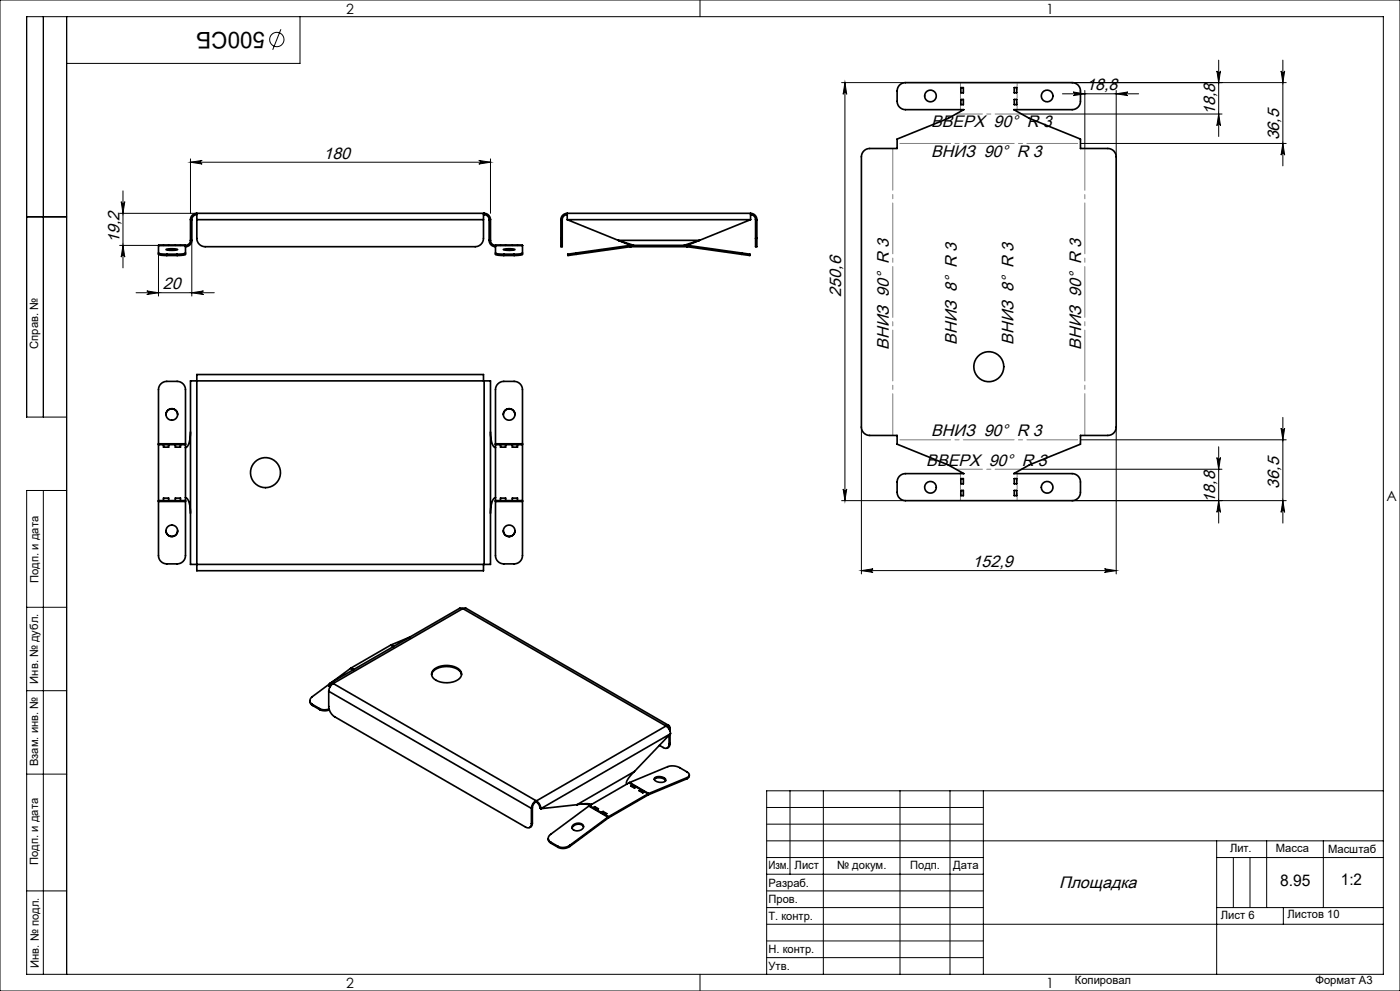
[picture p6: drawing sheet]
<svg xmlns="http://www.w3.org/2000/svg" width="420mm" height="297mm" viewBox="0 0 420 297" stroke-linecap="round" stroke-linejoin="round" font-family="sans-serif">
<g fill="none" stroke="#000" stroke-width=".3">
<path d="M0 0h420v297h-420zM13 5v120M20 5v287M84.3 8.8l-2.5 6.1M90 5v14h-70M210 0v5M365.6 18v22.9M384.9 18v31.7M252.5 24.8h19.1M253.5 24.8l.5 3.5a.54 .54 0 0 0-.5-.6 .54 .54 0 0 0-.6 .6zM253.5 24.8v125.2M306.5 34.2h60.1"/>
<path d="M318.7 28.1h22.9M321.6 24.8h64.3M321.9 27.6l3.5 .5-3.5 .6a.54 .54 0 0 0 .6-.6 .54 .54 0 0 0-.6-.5zM325.4 27.1v17.4M334.9 28.1l3.5-.5a.54 .54 0 0 0-.6 .5 .54 .54 0 0 0 .6 .6zM334.9 27.1v19.9M365.1 21.3a.54 .54 0 0 0 .5 .5 .54 .54 0 0 0 .5-.5l-.5 3.5zM365.6 34.2l.5 3.5a.54 .54 0 0 0-.5-.5 .54 .54 0 0 0-.5 .5zM384.3 21.3a.54 .54 0 0 0 .6 .5 .54 .54 0 0 0 .5-.5l-.5 3.5zM36.9 57.2v23.1M57.1 48.6l3.5-.5a.54 .54 0 0 0-.5 .5 .54 .54 0 0 0 .5 .6zM57.1 47.6v16.3"/>
<path d="M57.1 48.6h90M143.6 48.1l3.5 .5-3.5 .6a.54 .54 0 0 0 .6-.6 .54 .54 0 0 0-.6-.5zM147.1 47.6v16.3M324.1 43h61.8M384.9 43l.5 3.5a.54 .54 0 0 0-.5-.5 .54 .54 0 0 0-.6 .5zM8 65h12M35.9 63.9h23.1M35.9 73.6h11.6M36.4 60.4a.54 .54 0 0 0 .5 .5 .54 .54 0 0 0 .5-.5l-.5 3.5zM36.9 73.6l.5 3.5a.54 .54 0 0 0-.5-.6 .54 .54 0 0 0-.5 .6zM47.5 76.2v12.5M57.5 72v16.7"/>
<path d="M40.8 87.7h23.5M44 87.2l3.5 .5-3.5 .6a.54 .54 0 0 0 .6-.6 .54 .54 0 0 0-.6-.5zM57.5 87.7l3.5-.5a.54 .54 0 0 0-.5 .5 .54 .54 0 0 0 .5 .6zM20 125h-12v-120h407v287h-407v-145h12M258.4 128v44M324.1 131.8h61.8M334.9 128v44M365.1 137.1a.54 .54 0 0 0 .5 .5 .54 .54 0 0 0 .5-.5l-.5 3.5zM365.6 133.9v22.9M384.3 128.3a.54 .54 0 0 0 .6 .5 .54 .54 0 0 0 .5-.5l-.5 3.5zM384.9 125.1v31.7M13 147v145"/>
<path d="M252.5 150h19.1M252.9 146.5a.54 .54 0 0 0 .6 .6 .54 .54 0 0 0 .5-.6l-.5 3.5zM306.5 140.6h60.1M321.6 150h64.3M365.6 150l.5 3.5a.54 .54 0 0 0-.5-.5 .54 .54 0 0 0-.5 .5zM384.9 150l.5 3.5a.54 .54 0 0 0-.5-.5 .54 .54 0 0 0-.6 .5zM258.4 171h76.5M258.4 171l3.5-.5a.54 .54 0 0 0-.5 .5 .54 .54 0 0 0 .5 .6zM331.4 170.5l3.5 .5-3.5 .6a.54 .54 0 0 0 .5-.6 .54 .54 0 0 0-.5-.5zM8 182h12M8 207h12M8 232h12"/>
<path d="M237 237v25M247 237v55M270 237v55M285 237v55M295 237v55M415 237h-185v55M230 257h65M230 242h65M230 247h65M230 252h185M365 252v40M365 257h50"/>
<path d="M370 257v15M375 257v15M380 252v20M397 252v20M8 267h12M230 262h65M230 267h65M230 272h65M230 277h185M365 272h50M385 272v5M210 292v5"/>
<path d="M230 282h65M230 287h65"/>
<circle cx="83" cy="11.8" r="2.15"/>
</g>
<path d="M325.4 44.5v86M267.8 130.5v-86" fill="none" stroke="#808080" stroke-width=".3" stroke-dasharray="15.2 1.3 1.3 1.3" stroke-dashoffset="2.7"/>
<path d="M286.8 34.2h19.7M306.5 140.6h-19.7" fill="none" stroke="#808080" stroke-width=".3" stroke-dasharray="15.2 1.3 1.3 1.3" stroke-dashoffset="7.3"/>
<path d="M269.1 43h55M324.1 131.8h-55" fill="none" stroke="#808080" stroke-width=".3" stroke-dasharray="15.2 1.3 1.3 1.3" stroke-dashoffset="-.8"/>
<path d="M288.1 32.9v-8.1M305.1 24.8v8.1M288.1 150v-8.1M305.1 141.9v8.1" fill="none" stroke="#808080" stroke-width=".3" stroke-dasharray="15.2 1.3 1.3 1.3" stroke-dashoffset="13.1"/>
<g fill="#000">
<path d="M143.6 48.1l3.5 .5-3.5 .6a.54 .54 0 0 0 .6-.6 .54 .54 0 0 0-.6-.5zM57.1 48.6l3.5-.5a.54 .54 0 0 0-.5 .5 .54 .54 0 0 0 .5 .6z"/>
<path d="M384.9 43l.5 3.5a.54 .54 0 0 0-.5-.5 .54 .54 0 0 0-.6 .5zM384.3 21.3a.54 .54 0 0 0 .6 .5 .54 .54 0 0 0 .5-.5l-.5 3.5zM365.6 34.2l.5 3.5a.54 .54 0 0 0-.5-.5 .54 .54 0 0 0-.5 .5zM365.1 21.3a.54 .54 0 0 0 .5 .5 .54 .54 0 0 0 .5-.5l-.5 3.5z"/>
<path d="M36.4 60.4a.54 .54 0 0 0 .5 .5 .54 .54 0 0 0 .5-.5l-.5 3.5zM36.9 73.6l.5 3.5a.54 .54 0 0 0-.5-.6 .54 .54 0 0 0-.5 .6zM253.5 24.8l.5 3.5a.54 .54 0 0 0-.5-.6 .54 .54 0 0 0-.6 .6zM252.9 146.5a.54 .54 0 0 0 .6 .6 .54 .54 0 0 0 .5-.6l-.5 3.5zM384.3 128.3a.54 .54 0 0 0 .6 .5 .54 .54 0 0 0 .5-.5l-.5 3.5zM384.9 150l.5 3.5a.54 .54 0 0 0-.5-.5 .54 .54 0 0 0-.6 .5zM365.1 137.1a.54 .54 0 0 0 .5 .5 .54 .54 0 0 0 .5-.5l-.5 3.5zM365.6 150l.5 3.5a.54 .54 0 0 0-.5-.5 .54 .54 0 0 0-.5 .5z"/>
<path d="M44 87.2l3.5 .5-3.5 .6a.54 .54 0 0 0 .6-.6 .54 .54 0 0 0-.6-.5zM57.5 87.7l3.5-.5a.54 .54 0 0 0-.5 .5 .54 .54 0 0 0 .5 .6zM258.4 171l3.5-.5a.54 .54 0 0 0-.5 .5 .54 .54 0 0 0 .5 .6zM331.4 170.5l3.5 .5-3.5 .6a.54 .54 0 0 0 .5-.6 .54 .54 0 0 0-.5-.5zM321.9 27.6l3.5 .5-3.5 .6a.54 .54 0 0 0 .6-.6 .54 .54 0 0 0-.6-.5zM334.9 28.1l3.5-.5a.54 .54 0 0 0-.6 .5 .54 .54 0 0 0 .6 .6z"/>
</g>
<g fill="none" stroke="#000" stroke-width=".5">
<path d="M269.9 25.5l.8-.5 .9-.2h50a2.5 2.5 0 0 1 2.5 2.5v3.1a2.5 2.5 0 0 1-2.5 2.5h-17.5l4.7 2.6 15.3 6.2v2.8h8.3a2.5 2.5 0 0 1 2.5 2.5v81a2.5 2.5 0 0 1-2.5 2.5h-8.3v2.6l-15.3 6.2-4.7 2.6h17.5a2.5 2.5 0 0 1 2.5 2.5v3.1a2.5 2.5 0 0 1-2.5 2.5h-50a2.5 2.5 0 0 1-2.5-2.5v-3.1a2.5 2.5 0 0 1 2.5-2.5h17.5l-4.7-2.6-15.3-6.2v-2.6h-8.2a2.5 2.5 0 0 1-2.5-2.5v-81a2.5 2.5 0 0 1 2.5-2.5h8.2v-2.8l15.3-6.2 4.7-2.6h-17.5a2.5 2.5 0 0 1-2.5-2.5l.1-3.6zM288.3 26.3h.7v1.5h-.7zM288.3 29.8h.7v1.6h-.7zM304.3 26.3h.7v1.5h-.7zM304.3 29.8h.7v1.6h-.7zM47.5 75.8l2.5 .4M47.5 73.6l.1 2.7 2.4 .3M47.5 73.6h8.1M49.8 74.7l1.7-.2 1.8 .3-2 .2zM50 76.2v.4M50 76.2h3.1M50 76.6h3.1"/>
<path d="M50.5 75h2.1M53.1 76.2v.4M55.6 75.8l-2.5 .4M55.6 73.6v2.7l-2.5 .3M55.6 73.5l-8.1 .1M55.6 73.5v.1M57.1 72a1.5 1.5 0 0 1-1.5 1.5M57.1 65.8h.4M57.1 72h.4M57.1 65.8v6.2M57.5 72a1.9 1.9 0 0 1-1.9 1.9M57.5 65.8v6.2"/>
<path d="M59 65.8v5.6a2.5 2.5 0 0 0 2.5 2.5h81a2.5 2.5 0 0 0 2.5-2.5v-5.6M59 63.9v1.9M59 64.3a1.5 1.5 0 0 0-1.5 1.5M59 63.9a1.9 1.9 0 0 0-1.9 1.9M59 65.8h86M59 63.9h86.2M145 63.9v1.9M145 64.3h.2M145.2 64.3a1.5 1.5 0 0 1 1.5 1.5M145.2 63.9a1.9 1.9 0 0 1 1.9 1.9M145.2 63.9v.4M146.7 72a1.9 1.9 0 0 0 1.9 1.9"/>
<path d="M146.7 65.8h.4M146.7 72h.4M146.7 65.8v6.2M147.1 72a1.5 1.5 0 0 0 1.5 1.5M147.1 65.8v6.2M148.6 75.8l2.5 .4M148.6 73.6l.1 2.7 2.4 .3M148.6 73.5v.1M148.6 73.5l8.1 .1M148.6 73.6h8.1M151 74.8l1.5-.3 2 .3-1.8 .2zM151.1 76.2h3.1"/>
<path d="M151.1 76.6h3.1M151.1 76.2v.4M151.7 75h2.1M154.2 76.2v.4M156.7 75.8l-2.5 .4M156.7 73.6v2.7l-2.5 .3M168.3 71.4v2.5h.4v-2.5M168.3 65.8h.4M168.3 71.4h.4M168.3 65.8v5.6M168.7 65.8v5.6M170.2 63.9v1.9"/>
<path d="M170.2 64.3a1.5 1.5 0 0 0-1.5 1.5M170.2 63.9a1.9 1.9 0 0 0-1.9 1.9M170.2 65.8h55M170.2 63.9h55M170.2 65.8l15.3 6.2M172.8 75.8l-2.5 .4 .1 .4 2.4-.4M172.8 75.8v.4M185.5 72l3.7 1.5M185.5 72l4.7 1.5M185.5 72h24.4M189 73.6l.1 .3M189 73.6l-16.2 2.2"/>
<path d="M189.1 73.9l-16.3 2.3M189.3 73.5l-.3 .1M189.3 73.9h-.2M189.3 73.9h16.7M189.3 73.5h16.7M189.3 73.5v.4M206 73.5l.3 .1M206 73.9h.3M206 73.5v.4M206.3 73.9l16.2 2.3M206.3 73.6v.3M206.3 73.6l16.2 2.2"/>
<path d="M209.9 72l-3.8 1.5M209.9 72l-4.7 1.5M222.5 75.8l2.5 .4v.4l-2.5-.4M222.5 75.8v.4M225.2 63.9v1.9M225.2 63.9a1.9 1.9 0 0 1 1.9 1.9M225.2 64.3a1.5 1.5 0 0 1 1.5 1.5M225.2 65.8l-15.3 6.2M226.7 71.4v2.5h.4v-2.5M226.7 65.8h.4M226.7 71.4h.4M226.7 65.8v5.6"/>
<path d="M227.1 65.8v5.6M59 114.1v-1.9h86v1.9M59 114.1h-1.9v55h1.9M59 114.1v55M59 114.1h86.2M145.2 114.1h1.9v55h-1.9M145.2 114.1v55M47.5 133v.3M47.5 133v-16.2a2.49 2.49 0 0 1 2.5-2.5h3.1a2.49 2.49 0 0 1 2.5 2.5v16.2M47.5 133.3v16.7M47.5 133.3h8.1M47.5 133h8.1"/>
<path d="M49 133.3v.7h1.6v-.7M49.8 124.3a1.75 1.75 0 0 1 1.7-1.8 1.75 1.75 0 0 1 1.8 1.8M52.6 133.3v.7h1.5v-.7M55.6 133v.3M55.6 133.3v16.7M57.1 129.5a6.3 6.3 0 0 1-1.2 4.6h-.3M147.1 129.5a6.3 6.3 0 0 0 1.3 4.6h.2M148.6 133v.3M148.6 133v-16.2a2.49 2.49 0 0 1 2.5-2.5h3.1a2.49 2.49 0 0 1 2.5 2.5v16.2M148.6 133.3v16.7M148.6 133.3h8.1M148.6 133h8.1"/>
<path d="M150.1 133.3v.7h1.6v-.7M151 124.3a1.75 1.75 0 0 1 1.7-1.8 1.75 1.75 0 0 1 1.8 1.8M153.7 133.3v.7h1.5v-.7M156.7 133v.3M156.7 133.3v16.7M47.5 150v.3M47.5 150.3v16.2a2.49 2.49 0 0 0 2.5 2.5h3.1a2.49 2.49 0 0 0 2.5-2.5v-16.2M47.5 150h8.1M47.5 150.3h8.1M49 150v-.7h1.6v.7M49.8 159a1.75 1.75 0 0 0 1.7 1.8 1.75 1.75 0 0 0 1.8-1.8M52.6 150v-.7h1.5v.7"/>
<path d="M55.6 149.1a4 4 0 0 1 1.5 3.9v.8M55.6 150v.3M148.6 149.1l-.2 .1a6.3 6.3 0 0 0-1.3 4.6M148.6 150v.3M148.6 150.3v16.2a2.49 2.49 0 0 0 2.5 2.5h3.1a2.49 2.49 0 0 0 2.5-2.5v-16.2M148.6 150h8.1M148.6 150.3h8.1M150.1 150v-.7h1.6v.7M151 159a1.75 1.75 0 0 0 1.7 1.8 1.75 1.75 0 0 0 1.8-1.8M153.7 150v-.7h1.5v.7M156.7 150v.3M288.3 143.4h.7v1.6h-.7z"/>
<path d="M288.3 147h.7v1.5h-.7zM304.3 143.4h.7v1.6h-.7zM304.3 147h.7v1.5h-.7zM59 169.1v1.9h86v-1.9M59 169.1h86.2M117.2 193.3l.8 .5M117.2 193.3l-11.9 6.9M117.4 193.2l-.2 .1M117.4 193.2l.8 .5M122.9 191l-5.5 2.2M138.9 182.4l.9-.1 60.8 35.1M138.9 182.4l-1-.1-38.9 22.5"/>
<path d="M138.9 182.4l60.9 35.2M138.9 182.4l-38.9 22.4M93 210.1l.2 .8 .5 .5M93.7 211.1l2.2 1.3M93.7 211.1v.3M93.7 211.4l2.2 1.3M95.9 212.4l1.3 .3 1.5-.2M95.9 212.4v.3M95.9 212.7l1.3 .3 1.6-.2M98.6 207.2v4.5a3.9 3.9 0 0 0 1.8 3.1l57.3 33.1a1.08 1.08 0 0 0 1.2 .1 1.08 1.08 0 0 0 .5-1.1M98.6 207.2l60.8 35.1M98.7 205.1l-5 3.7a1.28 1.28 0 0 0-.7 1.2 1.28 1.28 0 0 0 .7 1.1"/>
<path d="M99.1 205.8h-.2M99.1 205.6l-.2 .2M99.7 205.1l-.6 .1-.2 .6M100 204.8a2.97 2.97 0 0 0-1.4 2.4M100 204.8a.82 .82 0 0 0-1 0 .82 .82 0 0 0-.4 .8l.3 .2M100 204.8l60.9 35.2M105.2 200.3l-5.5 4.1M105.2 200.3l.7 .5M105.3 200.2l-.1 .1M105.3 200.2l.8 .4M129.5 202.2a3.3 3.3 0 0 1 3.1-2.3 5.3 5.3 0 0 1 5.8 2l.1 .3M130.2 200.6a6.3 6.3 0 0 1 8 .5 2.17 2.17 0 0 1-1.8 3.1 6 6 0 0 1-6.8-1.5 1.7 1.7 0 0 1 .6-2.1z"/>
<path d="M199.7 217.5a.82 .82 0 0 1 .9-.1 .82 .82 0 0 1 .4 .9M199.8 217.6a2.97 2.97 0 0 1 1.3 2.3M199.8 217.6l-38.9 22.4M200 217.7l.5 .2 .2 .5M200.6 218.4h.1M200.7 218.4v.1M201 218.3l-.3 .1M201 218.3v.8M201.1 219.9l-38.8 22.5M201.1 219.9l-10.8 11.3M188.7 234.6l-11.9 6.9M188.7 234.6l5.7 3.3"/>
<path d="M188.9 234.5l-.2 .1M188.9 234.5l5.7 3.3M189.8 235.6v-.4l-.6 .3 1.1 .7 .5-.3M189.8 235.6l.8 .4M189.8 235.6l-.3 .1M190.3 231.2a5.8 5.8 0 0 0-2.4 3.6l.2 .2M190.3 231.2l-17.2 10M192.3 237v-.3l-.6 .3 1.1 .6 .6-.3M192.3 237l.8 .5M192.3 237l-.3 .1M194.4 237.9l-11.8 6.9M194.4 237.9v.3"/>
<path d="M194.4 238.2l-11.8 6.9M194.6 238.2h-.2M194.6 237.8l-.2 .1M194.6 237.8v.4M196.3 233.6a2.48 2.48 0 0 1 3.4 .4M196.4 233.1a2.4 2.4 0 0 1 3.3 .7 2.25 2.25 0 0 1-3.4-.2zM200.7 223a1.08 1.08 0 0 1-.5 1.2 1.08 1.08 0 0 1-1.2-.2l-1.2-.6M200.7 220.4v2.6M201 222.8l-.1 .8-.7 .6M201 220.1v2.7M201 222.8l-.3 .2M206 233.4l-11.4 4.8"/>
<path d="M206.1 233.1a.89 .89 0 0 0 .7-.9 .89 .89 0 0 0-.7-.9l-2.2-1.2a4.5 4.5 0 0 0-3.5-.3l-11.5 4.7M206.1 233.1l-.1 .3M206.1 233.1l-11.5 4.7M206.8 232.3l-.2 .8-.6 .3M159.4 242.3v4.6M159.7 246.7l-.1 .7-.7 .6M159.7 242.1l-.3 .2M159.7 242.1v4.6M159.7 246.7l-.3 .2M160.8 240.3v-.3a2.97 2.97 0 0 0-1.4 2.3M160.8 240.3a2.34 2.34 0 0 0-1.1 1.8M160.8 240.3l.1 .1"/>
<path d="M160.9 240a2.97 2.97 0 0 1 1.4 2.4M160.9 240.4a2.34 2.34 0 0 1 1.1 1.8l.3 .2M160.9 240v.4M164.5 251.4l.2 .8 .5 .5M165.2 252.4l2.2 1.2M165.2 252.4v.3M165.2 252.7l2.2 1.2M167.4 253.6v.3M170.9 253.4a3.5 3.5 0 0 1-3.5 .2M170.9 253.4v.3M170.9 253.7a3.5 3.5 0 0 1-3.5 .2M171.9 247.3a2.05 2.05 0 0 1 3.2 .3 1.86 1.86 0 0 1-1.7 1.4 1.86 1.86 0 0 1-1.8-1.1z"/>
<path d="M173.1 241.2l-10.8 1.2M174.6 240.9l2.5 .4M175.1 247.8a2.01 2.01 0 0 0-3.5 .4M176.6 241.6l-11.4 8.5a1.28 1.28 0 0 0-.7 1.1 1.28 1.28 0 0 0 .7 1.2M176.6 241.6l5.8 3.3M176.8 241.5l-.2 .1M176.8 241.5l5.8 3.3M177.5 241.1a8.4 8.4 0 0 0-4.4 .1M178.4 241.8l1.1 .6-.5 .3M178.4 241.8l-.5 .3M178.4 242.1l.8 .5M178.4 241.8v.3"/>
<path d="M178.4 242.1l-.2 .1M180.9 243.2l1.1 .6-.5 .4M180.9 243.2l-.5 .3M180.9 243.2v.3M180.9 243.5l.9 .5M180.9 243.5l-.2 .2M182.4 244.9l-11.5 8.5M182.4 244.9v.3M182.4 245.2l-11.5 8.5M182.6 244.8l-.2 .1M182.6 245.1l-.2 .1M182.6 244.8v.3"/>
<circle cx="279.1" cy="28.8" r="1.75"/>
<circle cx="314.1" cy="28.8" r="1.75"/>
<circle cx="296.6" cy="109.9" r="4.5"/>
<circle cx="51.5" cy="124.2" r="1.74"/>
<circle cx="152.7" cy="124.2" r="1.74"/>
<circle cx="51.5" cy="159.1" r="1.74"/>
<circle cx="79.6" cy="141.6" r="4.5"/>
<circle cx="152.7" cy="159.1" r="1.74"/>
<circle cx="279.1" cy="146" r="1.75"/>
<circle cx="314.1" cy="146" r="1.75"/>
</g>
<text font-size="6.9" x="79.5" y="9.5" transform="rotate(-180 79.5 9.5)">500СБ</text>
<g font-size="5">
<text x="325.9" y="27">18,8</text>
<text x="364.5" y="34.5" transform="rotate(-90 364.5 34.5)">18,8</text>
<text x="279.3" y="38.1">ВВЕРХ 90° R 3</text>
<text x="97" y="47.5">180</text>
<text x="279.4" y="47">ВНИЗ 90° R 3</text>
<text x="383.8" y="42.1" transform="rotate(-90 383.8 42.1)">36,5</text>
<text x="35.8" y="72.8" transform="rotate(-90 35.8 72.8)">19,2</text>
<text x="48.9" y="86.7">20</text>
<text x="252.4" y="88.9" transform="rotate(-90 252.4 88.9)">250,6</text>
<text x="266.7" y="104.8" transform="rotate(-90 266.7 104.8)">ВНИЗ 90° R 3</text>
<text x="287.1" y="103.3" transform="rotate(-90 287.1 103.3)">ВНИЗ 8° R 3</text>
<text x="304.1" y="103.3" transform="rotate(-90 304.1 103.3)">ВНИЗ 8° R 3</text>
<text x="324.3" y="104.8" transform="rotate(-90 324.3 104.8)">ВНИЗ 90° R 3</text>
<text x="279.4" y="130.7">ВНИЗ 90° R 3</text>
<text x="277.9" y="139.6">ВВЕРХ 90° R 3</text>
<text x="383.8" y="146.4" transform="rotate(-90 383.8 146.4)">36,5</text>
<text x="364.5" y="150.7" transform="rotate(-90 364.5 150.7)">18,8</text>
<text x="291.8" y="169.9">152,9</text>
<text x="317.7" y="266.1">Площадка</text>
</g>
<g font-size="4.8">
<text x="384" y="265.6">8.95</text>
<text x="402.3" y="265.3">1:2</text>
</g>
<g font-size="4.2">
<text x="103.8" y="4.2">2</text>
<text x="313.8" y="4.2">1</text>
<text x="415.9" y="150.2">A</text>
<text x="103.8" y="296.2">2</text>
<text x="313.8" y="296.2">1</text>
</g>
<g font-size="3.4">
<text x="11.5" y="104.5" transform="rotate(-90 11.5 104.5)">Справ. №</text>
<text x="11.6" y="174.7" transform="rotate(-90 11.6 174.7)">Подп. и дата</text>
<text x="11.4" y="204.9" transform="rotate(-90 11.4 204.9)">Инв. № дубл.</text>
<text x="11.4" y="229.6" transform="rotate(-90 11.4 229.6)">Взам. инв. №</text>
<text x="369" y="255.5">Лит.</text>
<text x="382.8" y="255.5">Масса</text>
<text x="398.4" y="255.6">Масштаб</text>
<text x="11.4" y="259.2" transform="rotate(-90 11.4 259.2)">Подп. и дата</text>
<text x="230.5" y="260.5">Изм.</text>
<text x="238.4" y="260.4">Лист</text>
<text x="251.1" y="260.4">№ докум.</text>
<text x="273" y="260.4">Подп.</text>
<text x="286" y="260.4">Дата</text>
<text x="230.5" y="265.7">Разраб.</text>
<text x="230.5" y="275.7">Т. контр.</text>
<text x="230.6" y="270.7">Пров.</text>
<text x="366.2" y="275.3">Лист 6</text>
<text x="386.3" y="275.2">Листов 10</text>
<text x="230.6" y="285.7">Н. контр.</text>
<text x="11.6" y="290" transform="rotate(-90 11.6 290)">Инв. № подл.</text>
<text x="230.6" y="290.7">Утв.</text>
<text x="322.5" y="295">Копировал</text>
<text x="394.6" y="295">Формат А3</text>
</g>
</svg>
